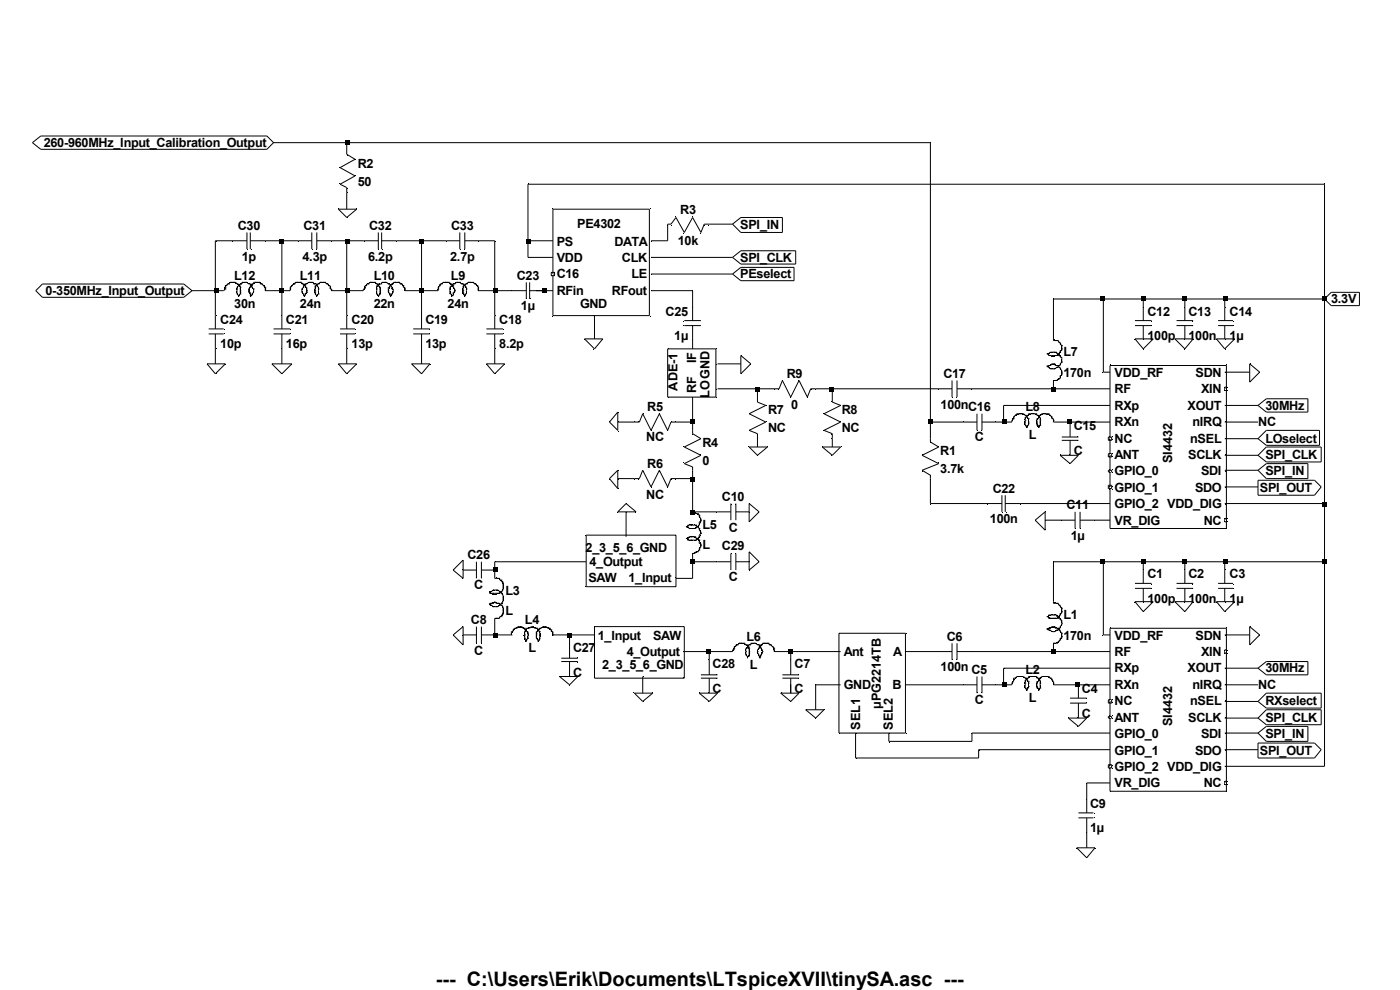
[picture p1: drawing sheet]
<svg xmlns="http://www.w3.org/2000/svg" width="297mm" height="210mm" viewBox="0 0 297 210" stroke-linecap="round" stroke-linejoin="round" font-family="sans-serif">
<path d="M235.5 133.3h24.7v34.5h-24.7zM235.1 148.4h.7v.7h-.7z" fill="none" stroke="#000" stroke-width=".21"/>
<path d="M235.1 152h.7v.3h-.7z" fill="none" stroke="#000" stroke-width=".21"/>
<path d="M235.1 162.2h.7v.7h-.7z" fill="none" stroke="#000" stroke-width=".21"/>
<path d="M259.8 165.7h.4v.7h-.4z" fill="none" stroke="#000" stroke-width=".21"/>
<path d="M259.8 137.9h.4v.7h-.4z" fill="none" stroke="#000" stroke-width=".21"/>
<g fill="none" stroke="#000" stroke-width=".21">
<path d="M141.6 74h10.3v10.2h-10.3zM235.5 77.5h24.7v34.6h-24.7zM235.1 92.7h.7v.7h-.7zM124.4 113.5h19v11h-19zM145.5 111.8h.4M145.5 114.2h.4M145.9 114.2h.1M145.9 111.8h.1M145.9 114.2v.4h1.7M145.9 111.8l.3 .3M146.2 113.9h.1M146.2 112.1h.1"/>
<path d="M146.2 113.9h1.4v.3h.4M146.2 113.9l-.3 .3M146.6 111.4h.1M146.6 114.6h.1M146.6 113.9h.1M146.6 112.1h.1M146.9 117.4h.1M146.9 108.6h.1M146.9 117.4h.4M146.9 108.6h.4v.3h.7M147.3 113.9h.1M147.3 117.4h.1"/>
<path d="M147.3 112.1h.1M147.6 111.4h.1M147.6 114.6h.1M147.6 111.4h-1.7v.4M147.6 111.4l.7 .7M148 111.8h.1M148 114.2h.1M148 117h.1M148 108.9h.1M148 111.8h-.4v.3h-1.4M148 114.2l.3 .4M148 117h-.4l-.3 .4"/>
<path d="M148 108.9l.3 .4M148.3 112.1h.1M148.3 113.9h.1M148.3 114.6h.1M148.3 116.3h.1M148.3 116.7h.1M148.3 109.3h.1M148.3 109.6h.1M148.3 111h.1M148.3 109.3v.3M148.3 109.6l.4 .4v.7h-.4v.7l-.3 .4M148.3 112.1v.4l.4 .3v.4"/>
<path d="M148.3 114.6v.7h.4v.7l-.4 .3M148.3 116.3v.4M148.3 113.9l-.7 .7M148.3 116.7l-.3 .3M148.7 113.2h.1M148.7 115.6h.1M148.7 110.3h.1M148.7 113.2l-.4 .3v.4M152.2 108.6h2.8M155 106.8v3.5M156.1 108.6h2.8M156.1 106.8v3.5"/>
<path d="M98.2 134.7h2.9M101.1 132.9v3.5M102.1 134.7h2.9M102.1 132.9v3.5M104.2 128h.1M104.2 125.9h.1M104.6 125.2h.1M104.6 128.7h.1M104.6 128h.1M104.6 125.9h.1M104.6 128h-.7v.3h.3l.4 .4M104.6 125.2l-.4 .3h-.3v.4h2.1v-.4"/>
<path d="M104.6 125.2h1.1l1 1v1.4l-1 1.1h-1.1M104.6 128l.4-.4 .3 .4M105 122.7h1v.3h.4M105.3 125.2h.1M105.3 128.7h.1M105.3 128h.1M105.3 131.2h.1M105.3 122.7h.1M105.3 125.9h.1M105.3 128h.7v.3M105.7 128h.1M105.7 125.9h.1"/>
<path d="M106 125.5h.1M106 128.3h.1M106 128.3h.4M106 125.5h.4M106.4 125.9h.1M106.4 128h.1M106.4 128.3h.1M106.4 130.8h.1M106.4 123h.1M106.4 125.5h.1M106.4 130.8h-.4v.4h-1M106.4 128.3l.3 .4v1.7h-.3v.4"/>
<path d="M106.4 123v.4h.3v1.8l-.3 .3M106.7 126.6h.1M106.7 127.3h.1M106.7 129h.1M106.7 129.4h.1M106.7 130.1h.1M106.7 123.7h.1M106.7 124.5h.1M106.7 124.8h.1M108.5 134.7h.1M108.8 133.6h.1M108.8 133.6v.4h-.3v.7"/>
<path d="M109.2 133.3h.1M109.2 133.3h.3M109.2 133.3l-.4 .3M109.5 133.3h.1M110.2 132.9h.1M110.6 132.9h.1M110.6 132.9l.3 .4h.4M110.6 132.9h-.7l-.4 .4M111.3 135.4h.1M111.3 134.7h.1M111.3 134h.1M111.3 133.3h.1"/>
<path d="M111.3 133.3v.3h.4l-.4 .4M111.3 135.4l.4 .3M111.3 134v1.4M111.7 135.7h.1M111.7 135.7v.4M112 133.3h.1M112 134.3h.1M112 134.7h.1M112 135.4h.1M112 135.4l-.3 .3M113.1 132.9h.1M113.1 132.9h-.4l-.3 .4h-.7v.7h.3v1.4"/>
<path d="M113.1 132.9l.3 .4h.7v.7h-.3v1.4M113.8 133.3h.1M113.8 135.4h.1M113.8 134.7h.1M113.8 134.3h.1M113.8 135.4l.3 .3M114.1 135.7h.1M114.5 134h.1M114.5 134.7h.1M114.5 135.4h.1M114.5 133.3h.1M114.5 133.3v.3h-.4l.4 .4"/>
<path d="M114.5 134v1.7l-.4 .4v-.4M115.2 132.9h.1M115.2 132.9l-.4 .4h-.3M115.2 132.9h.7l.3 .4M115.5 132.9h.1M116.2 133.3h.1M116.2 133.3h.4M116.6 133.3h.1M116.6 133.3l.3 .3M116.9 133.6h.1M116.9 133.6v.4h.4v.7M117.3 134.7h.1"/>
<path d="M126.1 132.9h19.1v11h-19.1zM155.8 137.5h.1M156.5 136.8h.1M156.5 136.8h-.4v.4h-.3v.7h-.4v.3M156.8 136.4h.1M156.8 136.4h1.1M156.8 136.4l-.3 .4M157.2 136.4h.1M157.9 136.4h.1M157.9 136.4l.3 .4M158.2 138.9h.1M158.2 138.2h.1"/>
<path d="M158.2 136.8h.1M158.2 136.8h1.1v-.4h1l.4 .4h.3M158.2 138.9l.4 .4M158.6 136.8v.7h-.4v1.4M158.6 139.3v.3M158.6 137.2h.3v2.1h-.3M158.9 137.5h.1M158.9 138.2h.1M158.9 138.6h.1M160 136.4h.1M160.7 138.6h.1M160.7 138.2h.1"/>
<path d="M160.7 138.6l.3 .3v.4M161 136.8h.1M161 139.3h.1M161 137.5h.1M161 137.2h.1M161 136.8l.4 .4v.3M161 139.3l.4 .3M161 137.2v.3M161 137.5l-.3 .4v.7M161.4 137.5h.1M161.4 138.9h.1M161.4 136.8h.1"/>
<path d="M161.4 136.8h.3v-.4h1.5v.4h.3M161.4 137.5l.3 .4v.7l-.3 .3M161.4 138.9v.4l-.4 .3M161.4 136.8l-.4 .4M161.7 138.2h.1M162.1 136.4h.1M162.8 136.4h.1M163.5 136.8h.1M163.5 136.8l.7 .7M163.9 137.2h.1M164.2 137.5h.1M164.2 137.9h.1"/>
<path d="M164.2 137.5v.7M167.7 140v3.1M178 134.3h14.1v21.2h-14.1zM199.1 138.2h2.9M202 136.4v3.6M203 138.2h3.2M203 136.4v3.6M222.1 130.8h.3M222.1 133.3l.3 .3M222.4 133.6h.1M222.4 133.3h.1M222.4 133.6h.4l.3 .4h.7l.4-.4"/>
<path d="M222.4 133.3h.4M222.4 133.3l-.3 .3M222.8 133.3h.1M222.8 131.2h.1M223.5 130.4h.1M223.5 134h.1M223.5 132.9h.1M223.5 136.4h.1M223.5 131.2h.1M223.5 127.6v.4h1v.3h.4v.4M223.5 136.4h.7M223.8 131.2h.1"/>
<path d="M224.2 133.6h.1M224.2 136.4h.1M224.2 128h.1M224.2 133.6h.7v.4M224.5 133.3h.1M224.5 136.1h.1M224.5 130.8h.1M224.5 130.8h-.3v-.4h-1.8v.8h2.5v.3h.3v1.1l-.3 .3v.4h-1.1v-.4h-.7l-.3 .4M224.5 130.8v.4M224.5 133.3v.3M224.9 134h.1M224.9 135.7h.1"/>
<path d="M224.9 128.7h.1M224.9 130.4h.1M224.9 134l.3 .3M224.9 135.7l-.7 .7M224.9 128.7l.3 .3M224.9 130.4l-.4 .4M225.2 132.2h.1M225.2 134.3h.1M225.2 135h.1M225.2 129h.1M225.2 129.7h.1M225.2 129v1.1h-.3v.3"/>
<path d="M225.2 134.3v1.1h-.3v.3M240.8 123.7h3.5M240.8 124.8h3.5M242.5 120.9v2.8M242.5 124.8v2.8M249.6 123.7h3.5M249.6 124.8h3.5M251.4 120.9v2.8M251.4 124.8v2.8M258.4 123.7h3.2M258.4 124.8h3.2M259.8 120.9v2.8"/>
<path d="M259.8 124.8v2.8M166 143.9h3.5M166 143.1h3.5M167.7 143.9v3.1M204.4 145.3h2.9M207.3 143.5v3.5M208.3 145.3h2.8M208.3 143.5v3.5M214.7 144.9h.1M214.7 144.9v.4M215 144.2h.1M215.4 143.9h.1"/>
<path d="M215.4 143.9h-.4v.7l-.3 .3M215.4 143.9l.3-.4h1.4l.4 .4M216.1 143.5h.1M216.4 143.5h.1M216.8 143.5h.1M217.5 146h.1M217.5 144.9h.1M217.5 143.9h.1M217.5 146l.3 .3M217.5 143.9h.7v-.4h1.8v.4h.7M217.8 146.3h.1M217.8 144.2h.1"/>
<path d="M217.8 144.2h-.3v1.8M217.8 143.9v.3M217.8 144.2l.4 .4M218.2 144.6h.1M218.2 144.9h.1M218.2 145.6h.1M218.2 144.6v1.4h-.4v.3M219.3 143.5h.1M220 145.6h.1M220 144.9h.1M220.3 146.3h.1M220.3 144.2h.1"/>
<path d="M220.3 144.2h.4v1.8M220.3 143.9v.7h-.3v1.4h.3v.3M220.7 144.9h.1M220.7 146h.1M220.7 143.9h.1M220.7 146l-.4 .3M221.4 143.5h.1M221.7 143.5h.1M222.4 143.5h.1M222.4 143.5h-1.4l-.3 .4M222.4 143.5l.4 .4M222.8 143.9h.1"/>
<path d="M222.8 143.9h.3v.3M223.1 144.2h.1M223.1 144.2l.4 .4v.7M223.5 144.9h.1M227 148.1h3.5M227 149.1h3.5M228.8 145.3v2.8M228.8 149.1v3.2M228.8 172.4h3.2M228.8 173.5h3.2M230.5 169.6v2.8M230.5 173.5v3.2"/>
</g>
<path d="M235.1 96.2h.7v.7h-.7z" fill="none" stroke="#000" stroke-width=".21"/>
<path d="M235.1 99.8h.7v.3h-.7z" fill="none" stroke="#000" stroke-width=".21"/>
<path d="M235.1 102.9h.7v.7h-.7z" fill="none" stroke="#000" stroke-width=".21"/>
<path d="M259.8 110h.4v.7h-.4z" fill="none" stroke="#000" stroke-width=".21"/>
<path d="M259.8 82.1h.4v.7h-.4z" fill="none" stroke="#000" stroke-width=".21"/>
<g fill="none" stroke="#000" stroke-width=".21">
<path d="M73.6 32v.7l1.7 1.1-3.2 1.8 3.2 1.7-3.2 1.8 1.5 .7v1M63 59.9h.1M63.7 59.9h.1M65.8 59.9h.1M67.9 59.9h.1M67.9 59.9h1.1M67.9 59.9l-.3 .3M68.6 59.9h.1M69 59.9h.1M69 59.9l.3 .3M78.5 59.9h.1M78.5 59.9h1.1"/>
<path d="M78.5 59.9l-.4 .3M78.8 59.9h.1M79.6 59.9h.1M79.6 59.9l.3 .3M81.7 59.9h.1M83.8 59.9h.1M84.5 59.9h.1M94.4 59.9h.1M94.7 59.9h.1M96.8 59.9h.1M96.8 59.9l-.3 .3h-.4M96.8 59.9h.7"/>
<path d="M97.5 59.9h.1M97.5 59.9l.4 .3h.3M99.3 59.9h.1M99.3 59.9h1.1M99.3 59.9l-.3 .3M99.7 59.9h.1M100.4 59.9h.1M100.4 59.9l.3 .3M116.9 57.8h.8v.7h-.8zM117.3 44.4h20.5v22.5h-20.5zM58 69.8h3.6M58 70.8h3.6"/>
<path d="M59.8 66.9v2.9M59.8 70.8v3.2M61.6 61.3h.1M61.6 61h.1M61.6 61v.7M61.9 60.6h.1M62.3 60.2h.1M62.3 60.2h.3v-.3h1.4v.3h.4M62.3 60.2l-.7 .8M64 61.3h.1M64 61.3v.7l.4 .4M64.4 62.4h.1"/>
<path d="M64.4 60.6h.1M64.4 60.2h.1M64.4 62.4v.3h.3v-.3M64.4 60.6v.4l-.4 .3M64.4 60.2l.3 .4M64.7 60.2h.1M64.7 60.6h.1M64.7 62.4h.1M64.7 60.2h.4l.3-.3h1.1v.3h1.1M64.7 60.6v.4h.4v1M64.7 60.2l-.3 .4M65.1 61.7h.1"/>
<path d="M65.1 62h.1M65.1 62l-.4 .4M66.9 62.4h.1M66.9 62h.1M66.9 61.7h.1M66.9 61h.1M66.9 62.4l.3 .3M67.2 60.6h.1M67.2 62.7h.1M67.2 60.6h-.3v1.8M67.2 60.2v.4M67.2 60.6l.4 .4v1.4"/>
<path d="M67.6 61.3h.1M67.6 62.4h.1M67.6 60.2h.1M67.6 62.4l-.4 .3M69.3 60.2h.1M69.3 60.2h.4v.4h.3v.7h.4v.4M70 61h.1M72.1 69.8h3.2M72.1 70.8h3.2M73.6 66.9v2.9M73.6 70.8v3.2M77.4 61h.1"/>
<path d="M78.1 60.2h.1M78.1 60.2h-.3v.4h-.4v.7h-.3v.4M79.9 62.4h.1M79.9 61.3h.1M79.9 60.2h.1M79.9 60.2h1.1v-.3h1l.4 .3M79.9 62.4l.4 .3M80.3 62.7h.1M80.3 60.6h.1M80.3 60.6h-.4v1.8M80.3 60.2v.4M80.3 60.6l.3 .4"/>
<path d="M80.6 61h.1M80.6 61.7h.1M80.6 62h.1M80.6 62.4h.1M80.6 61v1.4M80.6 62.4l-.3 .3M82.4 60.2h.1M82.4 62h.1M82.4 61.7h.1M82.4 60.2h.3v.8h-.3v1M82.4 62l.3 .4M82.7 62.4h.1"/>
<path d="M82.7 60.6h.1M82.7 62.4v.3h.4v-.3M82.7 60.6h.4v.7h.3v.7l-.3 .4M83.1 62.4h.1M83.1 60.2h.1M83.1 60.2h.3v-.3h1.4v.3h.4M83.1 60.2l-.4 .4M85.2 60.2h.1M85.2 60.2l.3 .4M85.5 60.6h.1M85.5 60.6v.4h.4v.7M85.9 61.3h.1"/>
<path d="M87.7 69.8h3.5M87.7 70.8h3.5M89.4 66.9v2.9M89.4 70.8v3.2M93 61.3h.1M93 61h.1M93 61v.7M93.3 60.6h.1M93.3 60.6l-.3 .4M93.7 60.2h.1M93.7 60.2l.3-.3h1.4v.3h.4M93.7 60.2h-.4v.4"/>
<path d="M95.4 61.3h.1M95.8 60.6h.1M95.8 60.2h.1M95.8 60.2l.3 .4M96.1 60.2h.1M96.1 60.6h.1M96.1 61h.1M96.1 62.4h.1M96.1 60.2l-.7 .8v1.4h.4v.3h.3v-.7h.4v-.7l-.4-.3M96.1 60.6v.4M96.5 61.7h.1M98.2 60.2h.1"/>
<path d="M98.2 62.4h.1M98.2 62h.1M98.2 61.7h.1M98.2 61h.1M98.2 60.2l.8 .8v1.4h-.4v.3M98.2 62.4l.4 .3M98.6 60.6h.1M98.6 62.7h.1M98.6 60.6h-.4v1.8M99 61.3h.1M99 60.2h.1M99 60.2h-.4v.4"/>
<path d="M100.7 60.2h.1M100.7 60.2h.4v.4h.3v1.1M101.4 61h.1M101.4 61.3h.1M103.2 69.8h3.5M103.2 70.8h3.5M105 66.9v2.9M105 70.8v3.2M222.1 75.1h.3M222.1 77.5l.7 .7h1l.4-.3M222.4 75.1h.1M222.4 77.9h.1"/>
<path d="M222.4 77.5h.1M222.4 75.1l.4-.4h1.4v.4h.3M222.4 75.1v.3h2.5v.4h.3v1M222.4 77.5h.4M222.4 77.5l-.3 .4M222.8 77.5h.1M222.8 75.4h.1M223.5 74.7h.1M223.5 78.2h.1M223.5 77.2h.1M223.5 75.4h.1M223.5 71.9v.3h1v.4h.4v.3"/>
<path d="M223.8 75.4h.1M224.2 77.9h.1M224.2 72.2h.1M224.2 77.9h.7v.3M224.5 77.5h.1M224.5 75.1h.1M224.5 75.1v.3M224.5 77.5v.4M224.9 78.2h.1M224.9 72.9h.1M224.9 74.7h.1M224.9 78.2l.3 .4v1h-.3v.8h-.4"/>
<path d="M224.9 72.9l.3 .4M224.9 74.7l-.4 .4M225.2 76.8h.1M225.2 78.9h.1M225.2 79.3h.1M225.2 73.3h.1M225.2 74h.1M225.2 73.3v1.1h-.3v.3M225.2 76.8l-.3 .4v.3h-1.1v-.3h-.7l-.3 .3M240.8 68h3.5M240.8 69.1h3.5M242.5 65.2v2.8"/>
<path d="M242.5 69.1v2.8M249.6 68h3.5M249.6 69.1h3.5M251.4 65.2v2.8M251.4 69.1v2.8M258.4 68h3.2M258.4 69.1h3.2M259.8 65.2v2.8M259.8 69.1v2.8M197.4 93.1v.7l1.7 1-3.5 1.8 3.5 1.7-3.5 1.5 1.8 1v.7M199.1 82.5h2.9M202 80.7v3.5"/>
<path d="M203 82.5h3.2M203 80.7v3.5M204.4 89.5h2.9M207.3 87.8v3.5M208.3 89.5h2.8M208.3 87.8v3.5M214.7 89.2h.1M214.7 89.2v.3M215 88.8h.1M215 88.5h.1M215 88.8l-.3 .4M215 88.5v.3"/>
<path d="M215.4 88.1h.1M216.1 87.8h.1M216.4 87.8h.1M216.8 87.8h.1M217.5 90.2h.1M217.5 89.2h.1M217.5 88.1h.1M217.5 90.2l.3 .4M217.5 88.1h.7v-.3h1.8v.3h.7M217.5 88.1l-.4-.3h-1.4l-.7 .7M217.8 90.6h.1M217.8 88.5h.1"/>
<path d="M217.8 88.5h-.3v1.7M217.8 88.1v.4M217.8 88.5l.4 .3M218.2 88.8h.1M218.2 89.5h.1M218.2 89.9h.1M218.2 88.8v1.4h-.4v.4M219.3 87.8h.1M220 89.9h.1M220 89.5h.1M220.3 90.6h.1M220.3 88.5h.1"/>
<path d="M220.3 88.5h.4v1.7M220.3 88.1v.7h-.3v1.4h.3v.4M220.7 89.2h.1M220.7 90.2h.1M220.7 88.1h.1M220.7 90.2l-.4 .4M221.4 87.8h.1M221.7 87.8h.1M222.4 87.8h.1M222.4 87.8h-1.4l-.3 .3M222.4 87.8l.7 .7M222.8 88.1h.1"/>
<path d="M223.1 88.5h.1M223.1 88.5v.3h.4v.7M223.5 80.7h.1M223.5 89.2h.1M223.5 80.7h.7M224.2 80.7h.1M224.5 80.4h.1M224.5 80.4l-.3 .3M225.2 92.7h3.6M225.2 93.4h3.6M227 89.5v3.2M227 93.4v3.2"/>
<path d="M209.4 106.8h3.1M212.5 105v3.6M213.3 106.8h3.1M213.3 105v3.6M225.2 110.3h2.9M228.1 108.6v3.5M229.1 110.3h2.9M229.1 108.6v3.5"/>
</g>
<g fill="none" stroke="#000" stroke-width=".21">
<path d="M6.9 30.3l1.7-1.5h48l1.4 1.5-1.4 1.4h-48zM58 30.3h139.4v62.8M73.6 30.3v1.7M48.9 59.9h.1M48.9 59.9h1M48.9 59.9l-.4 .3M49.6 59.9h.1M49.9 59.9h.1M49.9 59.9l.4 .3M52 59.9h.1M52.4 51.1h-6.7v18.7M52.4 49.3v3.5"/>
<path d="M53.1 49.3v3.5M53.1 51.1h13M54.2 59.9h.1M54.9 59.9h.1M59.8 51.1v15.8M66.1 49.3v3.5M67.2 51.1h13.1M67.2 49.3v3.5M71.8 44.4h3.9l-2.1 1.7zM73.6 40.8v3.6M73.6 51.1v15.8M80.3 49.3v3.5"/>
<path d="M81 51.1h16.5M81 49.3v3.5M89.4 51.1v15.8M97.5 49.3v3.5M98.6 51.1h6.4v15.8M98.6 49.3v3.5M111.7 59.9v3.5M112 51.1h5.3M112.4 59.9v3.5M117.3 54.6h-5.3v-15.5h169v123.5h-21.2M138.1 54.6h17.3M138.1 58.1h17.3"/>
<path d="M155.4 47.5h-6l-.7 1.8-1.8-3.2-1.7 3.2-1.8-3.2-1.1 1.4h-.7v3.6h-3.5M155.4 58.1l1.8-1.4h11.3v2.8h-11.3zM155.4 54.6l1.8-1.4h11.6v2.8h-11.6zM155.4 47.5l1.8-1.4h8.8v3.2h-8.8zM9 60.2h30l1.7 1.5-1.7 1.4h-30l-1.4-1.4zM43.9 77.2h3.9l-2.1 2.1zM44.3 69.8h3.1M44.3 70.8h3.1M45.7 70.8v6.4M47.8 61.3h.1M47.8 61h.1M47.8 61.3l-.4 .4h-6.7"/>
<path d="M48.5 60.2h.1M48.5 60.2h-.3v.4h-.4v.7M50.3 62.4h.1M50.3 61.3h.1M50.3 60.2h.1M50.3 62.4l.3 .3M50.3 60.2h.3v.4M50.6 62.7h.1M50.6 60.6h.1M50.6 60.6h.4v1.8M51 60.2h.1M51 61h.1"/>
<path d="M51 61.7h.1M51 62h.1M51 62.4h.1M51 60.2l-.7 .8v1.4M51 60.2h.3v-.3h1.1l.3 .3h.4M51 62.4l-.4 .3M52.7 61.7h.1M53.1 60.2h.1M53.1 62.4h.1M53.1 61h.1M53.1 60.6h.1M53.1 60.2l.3 .4"/>
<path d="M53.1 61l-.4 .3v.7h.4v.7h.3v-.3M53.1 60.6v.4M53.4 60.6h.1M53.4 62.4h.1M53.4 60.2h.1M53.4 60.2h.4v-.3h1.4v.3h.4M53.4 60.6v.4l.4 .3M53.4 60.2l-.3 .4M53.8 61.3h.1M53.8 61.3v.7l-.4 .4M55.6 60.2h.1M55.6 60.2l.7 .8"/>
<path d="M55.9 60.6h.1M56.3 61h.1M56.3 61.3h.1M56.3 61v.7h5.3M57.7 77.2h4.2l-2.1 2.1zM59.8 74v3.2M70.4 61.7h6.7M71.8 77.2h3.9l-2.1 2.1zM73.6 74v3.2M85.9 61.7h7.1M87.3 77.2h3.9l-1.8 2.1zM89.4 74v3.2"/>
<path d="M101.4 61.7h10.3M103.2 77.2h3.9l-2.1 2.1zM105 74v3.2M112.4 61.7h4.9M124 71.9h3.9l-1.8 2.1zM126.1 66.9v5M138.1 61.7h8.8v6.3M145.2 69.1h3.5M145.2 68h3.5M146.9 69.1v4.9M152.2 77.2h5M157.2 75.4l2.1 1.8-2.1 2.1z"/>
<path d="M234.1 63.4v15.5h1.4M240.8 71.9h3.9l-2.2 2.1zM242.5 63.4v1.8M249.2 71.9h3.9l-1.7 2.1zM251.4 63.4v1.8M258.1 71.9h3.8l-2.1 2.1zM259.8 63.4v1.8M259.8 78.9h5.3M265.1 77.2l2.1 1.7-2.1 2.2zM281 63.4l1.4-1.4h6v2.8h-6zM281 63.4h-57.5v8.5M131.1 89.5h4.5l.7-1.7 1.8 3.5 1.8-3.5 1.7 3.5 .7-1.8h4.6"/>
<path d="M131.1 87.4v3.9l-1.8-1.8zM131.1 99.8v3.8l-1.8-2.1zM146.9 84.2v7.8l1.8 1.1-3.5 1.7 3.5 1.8-3.5 1.7 1.7 .8v9.5h5.3M152.2 82.5h13.1l.7-1.8 1.7 3.5 1.8-3.5 1.8 3.5 .7-1.7h27.1M158.9 94.8h3.9l-2.1 1.8zM160.7 82.5v2.8l1.8 .7-3.6 1.8 3.6 1.7-3.6 1.8 1.8 .7v2.8M174.4 94.8h3.9l-1.7 1.8zM176.6 82.5v2.8l1.7 .7-3.5 1.8 3.5 1.7-3.5 1.8 1.8 .7v2.8M197.4 89.5h7M206.2 82.5h29.3M211.1 89.5h3.6M223.5 89.5h12"/>
<path d="M223.5 80.7v1.8M224.9 96.6h3.9l-1.8 1.7zM235.5 86h-22.6v3.5M259.8 89.5h7.1M259.8 96.6h7.1M259.8 86h7.1M259.8 93.1h7.1M259.8 99.8h7.1M266.9 99.8l1.7-1.5h8.9v3.2h-8.9zM266.9 86l1.7-1.4h8.9v2.8h-8.9zM268.6 94.8h11.7v3.2h-11.7l-1.7-1.4zM268.6 91.3h11.3v3.2h-11.3l-1.7-1.4z"/>
<path d="M101.1 119.2v3.5M102.1 119.2v3.5M124.4 119.2h-19.4v3.5M131.1 101.5h4.5l.7-1.7 1.8 3.5 1.8-3.5 1.7 3.5 .7-1.8h4.6M132.8 106.8l2.1 1.8h-3.8zM132.8 108.6v5.3M146.9 117.4v5.3h-3.5M146.9 119.2h8.1M155 117.4v3.5M156.1 119.2h2.8M156.1 117.4v3.5M158.9 106.8l2.1 1.8-2.1 2.1z"/>
<path d="M158.9 117l2.1 2.2-2.1 1.7zM197.4 101.5v5.3h12M216.4 106.8h19.1M219.6 110.3l2.1-1.7v3.9zM221.7 110.3h3.5M232 110.3h3.5M234.1 119.2v15.5h1.4M242.5 119.2v1.7M251.4 119.2v1.7M259.8 119.2v1.7M259.8 103.3h7.1M259.8 106.8h21.2"/>
<path d="M266.9 101.9h12l1.4 1.4-1.4 1.7h-12zM281 119.2h-57.5v8.4M96.1 120.9l2.1-2.1v3.9zM96.1 134.7l2.1-1.8v3.9zM98.2 120.9h2.9M102.1 120.9h2.9M105 131.2v3.5h3.5M117.3 134.7h8.8M119.1 139.6h3.5M120.8 134.7v4.9M145.2 138.2h10.2M150.5 138.2v4.9"/>
<path d="M164.2 138.2h14.1M167.7 138.2v1.8M192.1 138.2h7M206.2 138.2h29.3M223.5 136.4v1.8M240.8 127.6h3.9l-2.2 2.1zM249.2 127.6h3.9l-1.7 2.1zM258.1 127.6h3.8l-2.1 2.1zM259.8 134.7h5.3M265.1 132.9l2.1 1.8-2.1 2.1zM118.7 143.5h3.9l-1.8 1.8zM119.1 140.3h3.5"/>
<path d="M120.8 140.3v3.2M134.6 147h3.9l-2.2 1.8zM136.3 143.5v3.5M148.3 147h3.9l-1.7 1.8zM148.7 143.1h3.5M148.7 143.9h3.5M150.5 143.9v3.1M165.6 147h3.9l-1.8 1.8zM167.7 145.3v1.7M170.9 150.6h3.9l-1.8 1.7zM178.3 145.3h-5.3v5.3M181.5 155.5v5.3h26.1v-1.8h27.9"/>
<path d="M188.6 155.5v1.8h17.6v-1.8h29.3M192.1 145.3h12.3M211.1 145.3h3.6M223.5 145.3h12M226.7 152.3h3.8l-1.7 1.8zM235.5 141.7h-22.6v3.6M259.8 152.3h7.1M259.8 141.7h7.1M259.8 145.3h7.1M259.8 148.8h7.1M259.8 155.5h7.1M259.8 159h7.1"/>
<path d="M266.9 141.7l1.7-1.4h8.9v2.8h-8.9zM266.9 155.5l1.7-1.4h8.9v3.2h-8.9zM266.9 157.6h12l1.4 1.4-1.4 1.8h-12zM268.6 147h11.7v3.2h-11.7l-1.7-1.4zM268.6 150.6h11.7v3.1h-11.7l-1.7-1.4zM228.4 179.8h3.9l-1.8 2.2zM230.5 176.7v3.1M235.5 166.1h-5v3.5"/>
</g>
<g fill="#000">
<path d="M73.3 29.9h.9v.9h-.9zM59.4 50.8h.8v.8h-.8zM73.3 50.8h.9v.8h-.9zM88.9 50.8h.9v.8h-.9zM111.6 50.8h.9v.8h-.9zM45.4 61.2h.9v.9h-.9zM59.4 61.2h.8v.9h-.8zM73.3 61.2h.9v.9h-.9zM88.9 61.2h.9v.9h-.9zM104.6 61.2h.9v.9h-.9zM115.1 61.2h.9v.9h-.9zM233.5 62.9h.9v.9h-.9z"/>
<path d="M242.1 62.9h.9v.9h-.9zM250.9 62.9h.9v.9h-.9zM259.5 62.9h.9v.9h-.9zM280.5 62.9h.8v.9h-.8zM146.4 89.1h.9v.9h-.9zM160.3 82.1h.9v.9h-.9zM176 82.1h.9v.9h-.9zM196.9 89.1h.9v.9h-.9zM212.6 89.1h.8v.9h-.8zM223 82.1h.9v.9h-.9zM226.5 89.1h.9v.9h-.9zM146.4 101.3h.9v.9h-.9z"/>
<path d="M146.4 108.2h.9v.9h-.9zM146.4 118.7h.9v.8h-.9zM233.5 118.7h.9v.8h-.9zM242.1 118.7h.9v.8h-.9zM250.9 118.7h.9v.8h-.9zM259.5 118.7h.9v.8h-.9zM280.5 106.5h.8v.9h-.8zM280.5 118.7h.8v.8h-.8zM104.6 120.4h.9v.9h-.9zM104.6 134.3h.9v.9h-.9zM120.3 134.3h.9v.9h-.9zM149.9 137.8h.9v.9h-.9z"/>
<path d="M167.3 137.8h.9v.9h-.9zM223 137.8h.9v.9h-.9zM212.6 144.8h.8v.9h-.8zM228.2 144.8h.9v.9h-.9z"/>
</g>
<text font-size="4.2" x="92.4" y="209.3">--- C:\Users\Erik\Documents\LTspiceXVII\tinySA.asc ---</text>
<g font-size="2.7">
<text x="9.3" y="31.2">260-960MHz_Input_Calibration_Output</text>
<text x="75.9" y="35.6">R2</text>
<text x="75.9" y="39.5">50</text>
<text x="144.3" y="45.4">R3</text>
<text x="50.5" y="48.9">C30</text>
<text x="64.4" y="48.9">C31</text>
<text x="78.3" y="48.9">C32</text>
<text x="95.7" y="48.9">C33</text>
<text x="118.1" y="52.1">PS</text>
<text x="122.5" y="48.4">PE4302</text>
<text x="130.3" y="52.1">DATA</text>
<text x="143.8" y="51.9">10k</text>
<text x="157" y="48.6">SPI_IN</text>
<text x="49.7" y="59.3">L12</text>
<text x="51.3" y="55.3">1p</text>
<text x="63.6" y="59.3">L11</text>
<text x="64.2" y="55.3">4.3p</text>
<text x="78.1" y="55.3">6.2p</text>
<text x="79.3" y="59.3">L10</text>
<text x="95.5" y="55.3">2.7p</text>
<text x="95.7" y="59.3">L9</text>
<text x="109.6" y="59.3">C23</text>
<text x="118.1" y="59.1">C16</text>
<text x="118.1" y="55.6">VDD</text>
<text x="131.9" y="55.6">CLK</text>
<text x="133.9" y="59.1">LE</text>
<text x="157" y="59.1">PEselect</text>
<text x="157" y="55.6">SPI_CLK</text>
<text x="9.7" y="62.6">0-350MHz_Input_Output</text>
<text x="49.7" y="65.2">30n</text>
<text x="63.6" y="65.2">24n</text>
<text x="79.3" y="65.2">22n</text>
<text x="94.9" y="65.2">24n</text>
<text x="110.5" y="65.8">1µ</text>
<text x="118.1" y="62.6">RFin</text>
<text x="123.1" y="65.4">GND</text>
<text x="129.8" y="62.6">RFout</text>
<text x="282.4" y="64.3">3.3V</text>
<text x="46.7" y="68.7">C24</text>
<text x="60.7" y="68.7">C21</text>
<text x="74.6" y="68.7">C20</text>
<text x="90.2" y="68.7">C19</text>
<text x="105.9" y="68.7">C18</text>
<text x="141.2" y="66.9">C25</text>
<text x="243.4" y="66.9">C12</text>
<text x="252.1" y="66.9">C13</text>
<text x="260.8" y="66.9">C14</text>
<text x="46.7" y="73.9">10p</text>
<text x="60.7" y="73.9">16p</text>
<text x="74.6" y="73.9">13p</text>
<text x="90.2" y="73.9">13p</text>
<text x="105.9" y="73.9">8.2p</text>
<text x="143" y="72.1">1µ</text>
<text x="147.7" y="77.1" transform="rotate(-90 147.7 77.1)">IF</text>
<text x="225.6" y="75.6">L7</text>
<text x="243.4" y="72.1">100p</text>
<text x="252.1" y="72.1">100n</text>
<text x="260.8" y="72.1">1µ</text>
<text x="143.8" y="82.9" transform="rotate(-90 143.8 82.9)">ADE-1</text>
<text x="147.7" y="83.4" transform="rotate(-90 147.7 83.4)">RF</text>
<text x="166.9" y="80.2">R9</text>
<text x="200.1" y="80.2">C17</text>
<text x="225.6" y="80">170n</text>
<text x="236.5" y="80">VDD_RF</text>
<text x="236.5" y="83.4">RF</text>
<text x="253.6" y="80">SDN</text>
<text x="254.8" y="83.4">XIN</text>
<text x="137.3" y="87.2">R5</text>
<text x="150.5" y="84.4" transform="rotate(-90 150.5 84.4)">LOGND</text>
<text x="162.9" y="87.8">R7</text>
<text x="167.8" y="86.7">0</text>
<text x="178.6" y="87.8">R8</text>
<text x="199.5" y="86.7">100nC16</text>
<text x="217.5" y="87.2">L8</text>
<text x="236.5" y="86.9">RXp</text>
<text x="252" y="86.9">XOUT</text>
<text x="268.5" y="86.9">30MHz</text>
<text x="137.1" y="93.6">NC</text>
<text x="149" y="94.8">R4</text>
<text x="162.9" y="91.7">NC</text>
<text x="178.6" y="91.7">NC</text>
<text x="206.8" y="93.6">C</text>
<text x="218.3" y="93.1">L</text>
<text x="227.8" y="91.3">C15</text>
<text x="236.5" y="90.4">RXn</text>
<text x="236.5" y="93.9">NC</text>
<text x="252.5" y="93.9">nSEL</text>
<text x="253" y="90.4">nIRQ</text>
<text x="266.9" y="90.4">NC</text>
<text x="268.5" y="93.9">LOselect</text>
<text x="137.3" y="99.3">R6</text>
<text x="149" y="98.7">0</text>
<text x="199.5" y="96.5">R1</text>
<text x="199.5" y="100.4">3.7k</text>
<text x="227.8" y="96.5">C</text>
<text x="236.5" y="97.4">ANT</text>
<text x="236.5" y="100.8">GPIO_0</text>
<text x="248.7" y="98.3" transform="rotate(-90 248.7 98.3)">SI4432</text>
<text x="252.1" y="97.4">SCLK</text>
<text x="254.8" y="100.8">SDI</text>
<text x="268.5" y="97.4">SPI_CLK</text>
<text x="268.5" y="100.8">SPI_IN</text>
<text x="137.1" y="105.8">NC</text>
<text x="153.2" y="106.3">C10</text>
<text x="210.6" y="104.6">C22</text>
<text x="236.5" y="104.4">GPIO_1</text>
<text x="236.5" y="107.8">GPIO_2 VDD_DIG</text>
<text x="253.5" y="104.4">SDO</text>
<text x="267.3" y="104.4">SPI_OUT</text>
<text x="149" y="112.2">L5</text>
<text x="154.6" y="112.8">C</text>
<text x="210" y="111">100n</text>
<text x="226.3" y="108">C11</text>
<text x="236.5" y="111.3">VR_DIG</text>
<text x="255.4" y="111.3">NC</text>
<text x="99.2" y="118.5">C26</text>
<text x="124.2" y="117.1">2_3_5_6_GND</text>
<text x="149" y="116.5">L</text>
<text x="153.2" y="116.8">C29</text>
<text x="227.1" y="114.5">1µ</text>
<text x="100.6" y="125">C</text>
<text x="124.8" y="123.4">SAW</text>
<text x="125" y="120">4_Output</text>
<text x="133.3" y="123.5">1_Input</text>
<text x="154.6" y="123.2">C</text>
<text x="243.4" y="122.6">C1</text>
<text x="252.1" y="122.6">C2</text>
<text x="260.8" y="122.6">C3</text>
<text x="107.2" y="126.1">L3</text>
<text x="107.2" y="130.5">L</text>
<text x="225.6" y="131.3">L1</text>
<text x="243.4" y="127.8">100p</text>
<text x="252.1" y="127.8">100n</text>
<text x="260.8" y="127.8">1µ</text>
<text x="99.9" y="132.4">C8</text>
<text x="111.4" y="132.4">L4</text>
<text x="126.8" y="135.7">1_Input</text>
<text x="138.5" y="135.8">SAW</text>
<text x="158.4" y="135.9">L6</text>
<text x="200.9" y="135.9">C6</text>
<text x="225.6" y="135.7">170n</text>
<text x="236.5" y="135.7">VDD_RF</text>
<text x="253.6" y="135.7">SDN</text>
<text x="100.6" y="138.9">C</text>
<text x="112.1" y="138.3">L</text>
<text x="121.6" y="138.3">C27</text>
<text x="121.6" y="143.5">C</text>
<text x="127.8" y="142">2_3_5_6_GND</text>
<text x="133" y="139.2">4_Output</text>
<text x="151.2" y="141.8">C28</text>
<text x="159.1" y="141.8">L</text>
<text x="168.6" y="141.8">C7</text>
<text x="179" y="139.2">Ant</text>
<text x="189.5" y="139.2">A</text>
<text x="199.5" y="142.4">100n C5</text>
<text x="217.5" y="142.9">L2</text>
<text x="236.5" y="139.2">RF</text>
<text x="236.5" y="142.6">RXp</text>
<text x="252" y="142.6">XOUT</text>
<text x="254.8" y="139.2">XIN</text>
<text x="268.5" y="142.6">30MHz</text>
<text x="151.2" y="147">C</text>
<text x="168.6" y="147">C</text>
<text x="179" y="146.1">GND</text>
<text x="189.3" y="146.1">B</text>
<text x="206.8" y="149.4">C</text>
<text x="218.3" y="148.8">L</text>
<text x="229.5" y="147">C4</text>
<text x="236.5" y="146.1">RXn</text>
<text x="236.5" y="149.6">NC</text>
<text x="252.5" y="149.6">nSEL</text>
<text x="253" y="146.1">nIRQ</text>
<text x="266.9" y="146.1">NC</text>
<text x="268.5" y="149.6">RXselect</text>
<text x="182.5" y="154.8" transform="rotate(-90 182.5 154.8)">SEL1</text>
<text x="186.9" y="150.4" transform="rotate(-90 186.9 150.4)">μPG2214TB</text>
<text x="189.4" y="154.8" transform="rotate(-90 189.4 154.8)">SEL2</text>
<text x="229.5" y="152.2">C</text>
<text x="236.5" y="153.1">ANT</text>
<text x="248.7" y="154" transform="rotate(-90 248.7 154)">SI4432</text>
<text x="252.1" y="153.1">SCLK</text>
<text x="268.5" y="153.1">SPI_CLK</text>
<text x="236.5" y="156.5">GPIO_0</text>
<text x="236.5" y="160.1">GPIO_1</text>
<text x="253.5" y="160.1">SDO</text>
<text x="254.8" y="156.5">SDI</text>
<text x="267.3" y="160.1">SPI_OUT</text>
<text x="268.5" y="156.5">SPI_IN</text>
<text x="236.5" y="163.5">GPIO_2 VDD_DIG</text>
<text x="236.5" y="167">VR_DIG</text>
<text x="255.4" y="167">NC</text>
<text x="231.3" y="171.4">C9</text>
<text x="231.3" y="176.6">1µ</text>
</g>
</svg>
